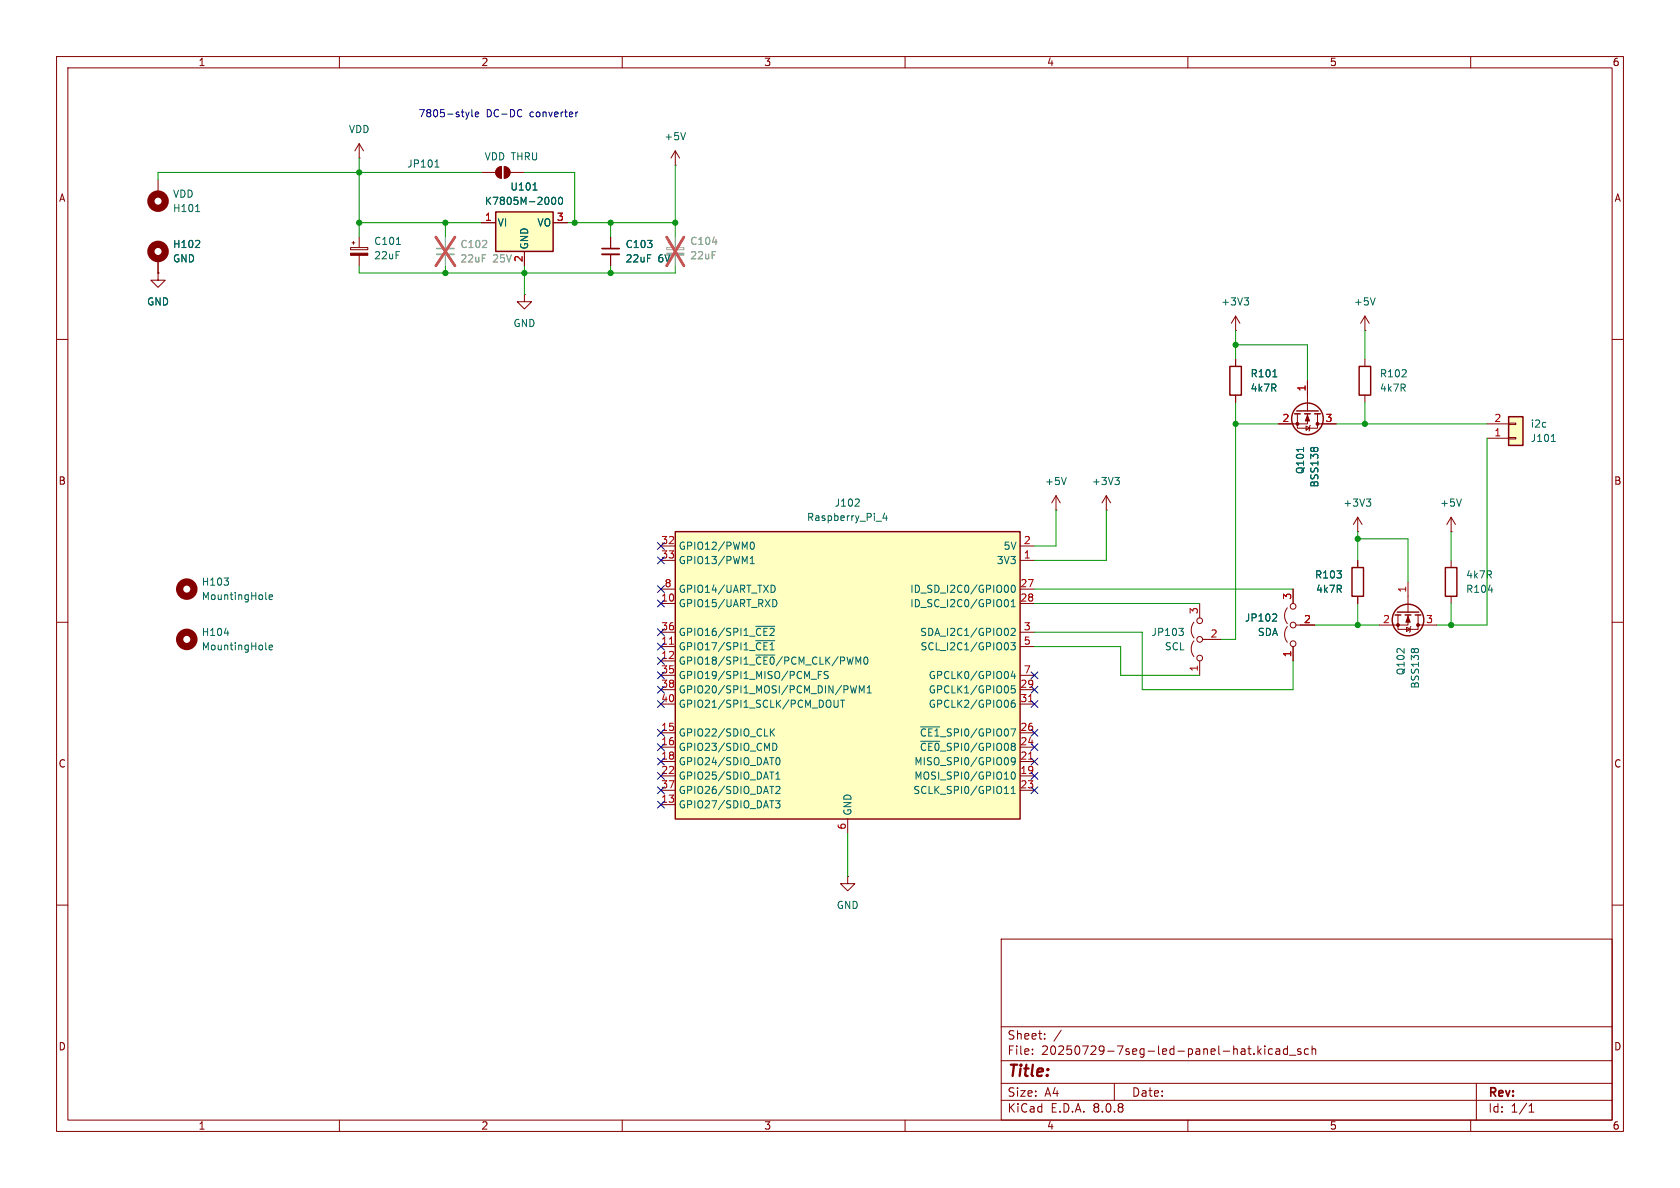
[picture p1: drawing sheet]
<svg xmlns="http://www.w3.org/2000/svg" width="297mm" height="210mm" viewBox="0 0 297 210" stroke-linecap="round" stroke-linejoin="round" font-family="sans-serif">
<g fill="none" stroke="#840000" stroke-width=".18">
<path d="M10 10h277v190h-277zM12 12h273v186h-273zM60 10v2M110 10v2M160 10v2M210 10v2M260 10v2M27.9 31.8v2.5M85.1 30.5h2.5M87.9 29.8l.7-.3v2a1.02 1.02 0 0 1-.9-.6 1.02 1.02 0 0 1 .2-1.1zM89.2 29.5a1.02 1.02 0 0 1 1 1 1.02 1.02 0 0 1-1 1zM90.2 30.5h2.5"/>
<path d="M10 60h2M285 60h2M240 99.1v1.2M10 110h2M240 105.4v1.3M285 110h2M10 160h2M177 166h108v32h-108zM285 160h2M60 198v2M110 198v2M160 198v2"/>
<path d="M177 194.5h108M177 191.5h108M177 187.5h108M177 181.5h108M182.5 186.3v.1M182.5 185.5v.1M184.7 183.6v.1M184.7 182.8v.1M187.6 182.1l-1.3 2M197 191.5v3M210 198v2M222.4 184.9v1.5"/>
<path d="M222.5 185.8l.5 .6M223 185.4l-.6 .6M223.6 184.9v.1M223.6 185.4v1M225 185.5l-.5-.1-.3 .3v.4l.2 .2h.6M225.6 185.5h.6v.9M226.2 185.8h-.5a.29 .29 0 0 0-.2 .3 .29 .29 0 0 0 .2 .3l.5-.1M227.6 185.5l-.4-.1-.3 .3v.4l.1 .2h.6M227.6 184.9v1.5M228 186.5h1.1M230 185.5l-.4-.1-.2 .2 .1 .2 .5 .2v.3h-.6M231.3 185.5l-.4-.1-.3 .3v.4l.1 .2h.6"/>
<path d="M232 185.5l.2-.1 .3 .1 .1 .9M232 184.9v1.5M260 198v2M261 191.5v6.5M270.3 196.6h.9M270.3 195.5l.4-.4v1.5"/>
</g>
<path d="M239 100.3h2v5.1h-2z" fill="none" stroke="#840000" stroke-width=".25"/>
<g fill="none" stroke="#840000" stroke-width="1.3">
<circle cx="27.9" cy="35.6" r="1.27"/>
<circle cx="33" cy="104.1" r="1.27"/>
</g>
<path d="M34.6 37.4h.7M76.9 29.5h.7M77.1 28.4l.2-.1v1.2M39.6 102.2h.8l-.4 .5M40.3 102.8v.5M47 105.8l.2 .2M47.6 105.6l.6-.2-.1-.2-.3-.1-.2 .2v.6h.5" fill="none" stroke="#006464" stroke-width=".18"/>
<g fill="#840000" stroke="#840000" stroke-width=".18">
<path d="M87.9 29.8l.7-.3v2a1.02 1.02 0 0 1-.9-.6 1.02 1.02 0 0 1 .2-1.1z"/>
<path d="M89.2 29.5a1.02 1.02 0 0 1 1 1 1.02 1.02 0 0 1-1 1z"/>
</g>
<path d="M87.6 37.5h10.2v7h-10.2z" fill="#ffffc2"/>
<g fill="none" stroke="#840000" stroke-width=".25">
<path d="M87.6 37.5h10.2v7h-10.2zM217.4 64.8h2.1v5.1h-2.1zM228.9 73.2h1M229.2 72.6h3.8M230.6 73.2h1M232.4 73.2h1"/>
<circle cx="231.1" cy="74" r="2.79"/>
</g>
<g fill="none" stroke="#840000" stroke-width=".18">
<path d="M85.1 39.4h2.5M97.8 39.4h2.5M119.4 29.2h.1M119.4 26.7l-.8 1.2M119.4 26.7v2.5M119.4 26.7l.7 1.2M92.7 52.1v1.2h1.3l-1.3 1.3-1.3-1.3h1.3M92.7 52.1h.1M92.7 44.5v2.5M107.9 41.9v2M107.9 45v2M218.4 58.4h.1"/>
<path d="M218.4 55.9l-.7 1.3M218.4 55.9v2.5M218.4 55.9l.8 1.3M218.4 63.5v1.3M218.4 69.9v1.2M229.4 73.2v2.5h3.5v-2.5M230.9 75.3l.6 .4-.6 .4zM231.1 73.2v1.7h-5M231.1 67.3v5.3M231.6 75.2l-.1 .1v.8l-.1 .1M232.9 74.9h3.3M256.5 94h.1"/>
<path d="M256.5 91.4l-.7 1.3M256.5 91.4v2.6M256.5 91.4l.8 1.3"/>
</g>
<path d="M94.2 33.6h.7M97.6 35l.2-.1a.68 .68 0 0 1 .5 .6 .68 .68 0 0 1-.5 .6l-.2-.1-.1-.3zM98.8 35l.2-.1a.68 .68 0 0 1 .5 .6 .68 .68 0 0 1-.5 .6l-.2-.1-.1-.3zM121.2 23.4l-.4 1.3M220 52.6h.7l-.4 .5M220.5 53.1l.2 .3v.3l-.2 .2M225 66.6h.7M230.4 79.1v.7M231.7 79.3l.3-.2 .3 .2 .2-.2h.2l.3 .2M258.4 88.2l-.5 1.3" fill="none" stroke="#006464" stroke-width=".18"/>
<path d="M106.4 45h3.1" fill="none" stroke="#840000" stroke-width=".33"/>
<path d="M106.4 43.9h3.1" fill="none" stroke="#840000" stroke-width=".3"/>
<path d="M117.9 44.8h3v.3h-3z" fill="#a1a1a1" stroke="#a1a1a1" stroke-width=".18"/>
<path d="M117.9 43.8h3v.3h-3zM118.1 42.9h.5M118.4 42.7v.5M119.4 41.9v1.9M119.4 45.1v1.9" fill="none" stroke="#a1a1a1" stroke-width=".18"/>
<path d="M126 42.8h.7" fill="none" stroke="#989898" stroke-width=".18"/>
<path d="M117.9 41.9l3 5.1M120.9 41.9l-3 5.1" fill="none" stroke="#e65255" stroke-width=".46"/>
<g fill="#840000" stroke="#840000" stroke-width=".18">
<path d="M231.1 73.4l.4 1h-.7z"/>
<circle cx="229.4" cy="74.9" r=".25"/>
<circle cx="232.9" cy="74.9" r=".25"/>
</g>
<path d="M266.7 73.7h2.5v5h-2.5z" fill="#ffffc2"/>
<g fill="none" stroke="#840000" stroke-width=".18">
<path d="M63.5 27.9h.1M63.5 25.4v2.5M63.5 25.4l-.8 1.3M63.5 25.4l.8 1.3M62 43.8h3v.3h-3zM62.2 42.9h.5M62.5 42.7v.5M63.5 41.9v1.9M63.5 45.1v1.9M241.3 58.4h.1M241.3 55.9l-.8 1.3M241.3 55.9v2.5"/>
<path d="M241.3 55.9l.8 1.3M241.3 63.5v1.3M241.3 69.9v1.2M262.9 77.5h3.8M262.9 74.9h3.8M266.7 74.8h1.3v.3h-1.3zM266.7 77.3h1.3v.3h-1.3zM186.7 90.2h.1M186.7 87.6l-.8 1.3M186.7 87.6v2.6M186.7 87.6l.8 1.3M195.6 90.2h.1"/>
<path d="M195.6 87.6l-.8 1.3M195.6 87.6v2.6M195.6 87.6l.7 1.3M256.5 99.1v1.2M211.1 113.3a2.26 2.26 0 0 0 0 2.8M211.1 110a2.26 2.26 0 0 0 0 2.8M212.1 106.7v2.5M212.1 116.8v2.6M212.6 113h3.3M247.1 108.7v2.6h3.6v-2.6M248.7 110.9l.6 .4-.6 .3zM248.9 108.7v1.8h-5.1"/>
<path d="M248.9 102.9v5.3M249.4 110.7l-.1 .2v.7l-.1 .2M250.7 110.5h3.3M256.5 105.4v1.3M149.9 154.9v1.3h1.2l-1.2 1.3-1.3-1.3h1.3M149.9 154.9h.1"/>
<circle cx="212.1" cy="113" r=".51"/>
<circle cx="212.1" cy="116.3" r=".51"/>
<circle cx="212.1" cy="109.7" r=".51"/>
</g>
<g fill="none" stroke="#840000" stroke-width=".25">
<path d="M240.3 64.8h2v5.1h-2zM266.7 73.7h2.5v5h-2.5zM246.6 108.7h1M247 108.2h3.8M248.4 108.7h1M250.2 108.7h1M255.5 100.3h2.1v5.1h-2.1z"/>
<circle cx="248.9" cy="109.6" r="2.79"/>
</g>
<path d="M70.1 43.2h.7M243.1 52.6l-.4 1.3M274.2 78h.8M188.5 84.4l-.4 1.3M197.1 84.4h.8l-.4 .5M197.6 84.9l.3 .2v.3l-.3 .3M208.4 111.1h.8l-.4 .5M209 111.6l.2 .2v.3l-.2 .2M249.5 114.9l.2-.2 .3 .2 .3-.2h.2l.3 .2M263.1 104.3h.8" fill="none" stroke="#006464" stroke-width=".18"/>
<g fill="#840000" stroke="#840000" stroke-width=".18">
<path d="M248.9 109l.4 1h-.8z"/>
<path d="M62 44.8h3v.3h-3z"/>
<circle cx="247.1" cy="110.5" r=".25"/>
<circle cx="250.7" cy="110.5" r=".25"/>
</g>
<path d="M77.2 45h3.1" fill="none" stroke="#a1a1a1" stroke-width=".33"/>
<path d="M77.2 43.9h3.1" fill="none" stroke="#a1a1a1" stroke-width=".3"/>
<path d="M78.7 41.9v2M78.7 45v2" fill="none" stroke="#a1a1a1" stroke-width=".18"/>
<path d="M77.1 41.9l3.3 5.1M80.4 41.9l-3.3 5.1" fill="none" stroke="#e65255" stroke-width=".46"/>
<path d="M119.4 94h60.9v50.8h-60.9z" fill="#ffffc2"/>
<path d="M119.4 94h60.9v50.8h-60.9z" fill="none" stroke="#840000" stroke-width=".25"/>
<g fill="none" stroke="#840000" stroke-width=".18">
<path d="M85.1 39.4h2.5M97.8 39.4h2.5M27.9 48.3v1.2h1.3l-1.3 1.3-1.2-1.3h1.2M27.9 48.3h.1M27.9 45.7v2.6M92.7 44.5v2.5M107.9 41.9v2M107.9 45v2M218.4 63.5v1.3M218.4 69.9v1.2M226.1 74.9h2.5M231.1 67.3v2.6"/>
<path d="M233.7 74.9h2.5M116.8 99.1h2.6M116.8 96.5h2.6M180.3 99.1h2.6M180.3 96.5h2.6M240 94h.1M240 91.4l-.7 1.3M240 91.4v2.6M240 99.1v1.2M240 91.4l.8 1.3M116.8 106.7h2.6M116.8 114.3h2.6"/>
<path d="M116.8 116.8h2.6M116.8 104.1h2.6M116.8 111.8h2.6M116.8 119.4h2.6M180.3 106.7h2.6M180.3 114.3h2.6M180.3 104.1h2.6M180.3 111.8h2.6M180.3 119.4h2.6M227.6 110.7a2.26 2.26 0 0 0 0 2.8M227.6 107.4a2.26 2.26 0 0 0 0 2.8M228.6 104.1v2.6"/>
<path d="M228.6 114.3v2.5M229.1 110.5h3.3M240 105.4v1.3M116.8 129.5h2.6M116.8 132.1h2.6M116.8 134.6h2.6M116.8 137.2h2.6M116.8 139.7h2.6M116.8 121.9h2.6M116.8 124.5h2.6M180.3 129.5h2.6M180.3 132.1h2.6"/>
<path d="M180.3 134.6h2.6M180.3 137.2h2.6M180.3 139.7h2.6M180.3 121.9h2.6M180.3 124.5h2.6M116.8 142.2h2.6M149.9 144.8v2.5"/>
<circle cx="228.6" cy="110.5" r=".51"/>
<circle cx="228.6" cy="113.8" r=".51"/>
<circle cx="228.6" cy="107.2" r=".51"/>
</g>
<g fill="none" stroke="#006464" stroke-width=".18">
<path d="M94.2 33.6h.7M97.6 35l.2-.1a.68 .68 0 0 1 .5 .6 .68 .68 0 0 1-.5 .6l-.2-.1-.1-.3zM98.8 35l.2-.1a.68 .68 0 0 1 .5 .6 .68 .68 0 0 1-.5 .6l-.2-.1-.1-.3zM34.5 43.8h.8M35.2 42.6v.4M225 66.6h.7M230.4 79.1v.7M231.7 79.3l.3-.2 .3 .2 .2-.2h.2l.3 .2M132.6 96.3l.1-.3 .2-.2a.68 .68 0 0 1 .5 .7 .68 .68 0 0 1-.5 .6l-.2-.1-.1-.4M132.6 99.6h.8M132.6 98.7l.4-.3v1.2M151.8 88.3l.1 .2v.3l-.8 .7h.8"/>
<path d="M154.9 92.1h.9M156.4 90.7l-.3 .9h.8M156.7 91.2v.8M241.5 88.2h.8l-.4 .5M242.1 88.7l.2 .2v.3l-.2 .3M39.7 111.9h.7M47 114.7l.2 .2M47.6 114.5l.6-.2-.1-.2-.3-.1-.2 .2v.6h.5M133.6 113.3h3.4M133.6 115.8h3.4M133.6 110.7h3.4M136.6 106a.64 .64 0 0 1 .8 .6 .64 .64 0 0 1-.8 .7"/>
<path d="M136.6 103.4a.68 .68 0 0 1 .4 .7 .68 .68 0 0 1-.4 .6M144.7 119.3h.4M145.3 118.7h-.6v1.3M146.4 118.8l-.5-.1-.1 .1v.4l.5 .2 .1 .3-.2 .3-.5-.1M152.8 116.3l.2-.2a.68 .68 0 0 1 .4 .7 .68 .68 0 0 1-.4 .6l-.2-.1-.1-.4zM177.9 106a.68 .68 0 0 1 .4 .6 .68 .68 0 0 1-.4 .7M178.2 103.6l.1 .3-.1 .7M178.2 113.9v.7M178.7 113.6h.8l-.4 .5 .3 .1v.6l-.2 .1-.5-.1M178.8 107.3h.7M178.8 111.2l.4-.1 .3 .3-.8 .9h.8M178.8 106.4l.3-.4v1.3"/>
<path d="M178.9 103.6l.2-.2a.68 .68 0 0 1 .4 .7 .68 .68 0 0 1-.4 .6l-.2-.1-.1-.4zM179.1 118.6l-.3 .9h.8M179.4 119.1v.9M225.5 108.5l.2 .3-.1 .3-.7 .7h.8M136.2 128.8v1.3M136.4 129.4l.5 .7M136.6 131.4a.64 .64 0 0 1 .8 .6 .64 .64 0 0 1-.8 .7M136.9 128.8l-.7 .8M137.2 139.1l.4-.1 .3 .4-.8 .9h.8M137.2 137.7h.7M137.2 136.8l.3-.3v1.2M137.3 134.1l.2-.2a.68 .68 0 0 1 .4 .7 .68 .68 0 0 1-.4 .6l-.2-.1-.1-.4z"/>
<path d="M143.4 120.1h1M147.4 123.8v1l.3 .2h.3l.2-.2v-1M148.6 123.8h.7M149 123.8v1.2M150.3 121.2l.3 1.3 .3-.9 .2 .9 .3-1.3M151.9 122.5v-1.3l.4 .9 .5-.9v1.3M153.3 122.5h.7M153.3 121.6l.4-.4v1.3M162.7 131h3.4M162.7 128.5h3.4M178.8 139.4l.3-.4v1.3M178.9 136.6l.2-.1a.68 .68 0 0 1 .4 .6 .68 .68 0 0 1-.4 .6l-.2-.1-.1-.3z"/>
<path d="M179.4 123.8h-.4a.86 .86 0 0 0 0 1.2l.4-.1 .1-.4-.3-.2h-.3l-.1 .2M179.4 121.2h-.6v.6l.1-.1 .5 .1 .1 .2-.1 .4-.2 .1-.4-.1M179.5 134.5l-.3 .2h-.3l-.1-.2 .1-.5 .3-.1 .2 .2a.84 .84 0 0 1-.3 1.1h-.2M137.1 141.5h.8l-.4 .5 .3 .2v.5l-.2 .1-.5-.1M177.6 140.3h.7M178.8 140.3h.7"/>
</g>
<path d="M118.4 113.9h.7M181.9 134.2h.7M181.9 124h.7" fill="none" stroke="#a90000" stroke-width=".18"/>
<g fill="none" stroke="#840000" stroke-width="1.3">
<circle cx="27.9" cy="44.4" r="1.27"/>
<circle cx="33" cy="113" r="1.27"/>
</g>
<path d="M82.3 19.8l.3 .8M82.9 19.8l-.3 .8M83.4 19.4v1.1l.2 .1M92 19.4l.3 .1M101.8 19.8v.8M102.2 19.8l-.4 .2M82.6 20.6l-.1 .4M84 20.2l.6-.1v-.2l-.4-.1-.2 .2 .1 .6h.5M92.3 20.5l-.3 .1" fill="none" stroke="#0000c2" stroke-width=".18"/>
<g fill="none" stroke="#009600" stroke-width=".18">
<path d="M63.5 27.9v14M63.5 39.4h21.6M78.7 39.4v2.5M85.1 30.5h-57.2v1.3M92.7 30.5h8.9v8.9M100.3 39.4h19.1M107.9 39.4v2.5M119.4 29.2v12.7M63.5 47v1.3h55.9v-1.3M78.7 47v1.3M92.7 47v5.1M107.9 47v1.3"/>
<path d="M218.4 58.4v5.1M241.3 58.4v5.1M218.4 71.1v41.9h-2.5M218.4 74.9h7.7M218.4 61h12.7v6.3M236.2 74.9h26.7M241.3 71.1v3.8M262.9 77.5v33h-8.9M186.7 90.2v6.3h-3.8M195.6 90.2v8.9h-12.7M240 94v5.1M240 95.3h8.9v7.6"/>
<path d="M256.5 94v5.1M182.9 111.8h19v10.1h26.7v-5.1M182.9 114.3h15.2v5.1h14M182.9 104.1h45.7M182.9 106.7h29.2M232.4 110.5h11.4M240 106.7v3.8M256.5 106.7v3.8M149.9 147.3v7.6"/>
</g>
<g fill="none" stroke="#000084" stroke-width=".18">
<path d="M116.2 98.5l1.2 1.2M116.2 95.9l1.2 1.2M117.4 98.5l-1.2 1.2M117.4 95.9l-1.2 1.2M116.2 103.5l1.2 1.2M116.2 106.1l1.2 1.2M116.2 118.8l1.2 1.2M116.2 116.2l1.2 1.2M116.2 111.2l1.2 1.2M116.2 113.7l1.2 1.2M117.4 103.5l-1.2 1.2M117.4 106.1l-1.2 1.2"/>
<path d="M117.4 118.8l-1.2 1.2M117.4 116.2l-1.2 1.2M117.4 111.2l-1.2 1.2M117.4 113.7l-1.2 1.2M182.3 118.8l1.2 1.2M183.5 118.8l-1.2 1.2M116.2 128.9l1.2 1.2M116.2 131.5l1.2 1.2M116.2 123.9l1.2 1.2M116.2 136.6l1.2 1.2M116.2 134l1.2 1.2M116.2 139.1l1.2 1.2"/>
<path d="M116.2 121.3l1.2 1.2M117.4 128.9l-1.2 1.2M117.4 131.5l-1.2 1.2M117.4 123.9l-1.2 1.2M117.4 136.6l-1.2 1.2M117.4 134l-1.2 1.2M117.4 139.1l-1.2 1.2M117.4 121.3l-1.2 1.2M182.3 131.5l1.2 1.2M182.3 136.6l1.2 1.2M182.3 139.1l1.2 1.2M182.3 134l1.2 1.2"/>
<path d="M182.3 123.9l1.2 1.2M182.3 121.3l1.2 1.2M182.3 128.9l1.2 1.2M183.5 131.5l-1.2 1.2M183.5 136.6l-1.2 1.2M183.5 139.1l-1.2 1.2M183.5 134l-1.2 1.2M183.5 123.9l-1.2 1.2M183.5 121.3l-1.2 1.2M183.5 128.9l-1.2 1.2M116.2 141.6l1.2 1.2M117.4 141.6l-1.2 1.2"/>
</g>
<path d="M78.7 41.9v2M78.7 45v2M119.4 41.9v1.9M119.4 45.1v1.9" fill="none" stroke="#a1a1a1" stroke-width=".18"/>
<path d="M77.1 41.9l3.3 5.1M80.4 41.9l-3.3 5.1M117.9 41.9l3 5.1M120.9 41.9l-3 5.1" fill="none" stroke="#e65255" stroke-width=".46"/>
<path d="M126 42.8h.7" fill="none" stroke="#989898" stroke-width=".18"/>
<g fill="#009600" stroke="#009600" stroke-width=".18">
<circle cx="119.4" cy="39.4" r=".46"/>
<circle cx="101.6" cy="39.4" r=".46"/>
<circle cx="107.9" cy="39.4" r=".46"/>
<circle cx="92.7" cy="48.3" r=".46"/>
<circle cx="107.9" cy="48.3" r=".46"/>
<circle cx="78.7" cy="48.3" r=".46"/>
<circle cx="78.7" cy="39.4" r=".46"/>
<circle cx="63.5" cy="39.4" r=".46"/>
<circle cx="63.5" cy="30.5" r=".46"/>
<circle cx="218.4" cy="74.9" r=".46"/>
<circle cx="256.5" cy="110.5" r=".46"/>
<circle cx="240" cy="95.3" r=".46"/>
<circle cx="241.3" cy="74.9" r=".46"/>
<circle cx="218.4" cy="61" r=".46"/>
<circle cx="240" cy="110.5" r=".46"/>
</g>
<text font-size="2.8" fill="#840000" x="178" y="190.9">Title:</text>
<g font-size="2.1" fill="#840000">
<text x="178" y="184">Sheet:</text>
<text x="178" y="186.7">File:</text>
<text x="184.1" y="186.7">20250729-7seg-led-panel-hat.kicad_sch</text>
<text x="178" y="196.9">KiCad</text>
<text x="178" y="194.1">Size:</text>
<text x="184.7" y="194.1">A4</text>
<text x="185.7" y="196.9">E.D.A.</text>
<text x="193.3" y="196.9">8.0.8</text>
<text x="200" y="194.1">Date:</text>
<text x="263" y="194.3">Rev:</text>
<text x="263" y="196.9">Id:</text>
<text x="267.1" y="196.9">1/1</text>
</g>
<g font-size="1.8" fill="#840000">
<text x="35" y="11.9">1</text>
<text x="85" y="11.9">2</text>
<text x="135" y="11.9">3</text>
<text x="185" y="11.9">4</text>
<text x="235" y="11.9">5</text>
<text x="285" y="11.9">6</text>
<text x="10.3" y="35.9">A</text>
<text x="285.3" y="35.9">A</text>
<text x="10.3" y="85.9">B</text>
<text x="285.3" y="85.9">B</text>
<text x="10.3" y="135.9">C</text>
<text x="285.3" y="135.9">C</text>
<text x="10.3" y="185.9">D</text>
<text x="285.3" y="185.9">D</text>
<text x="35" y="199.9">1</text>
<text x="85" y="199.9">2</text>
<text x="135" y="199.9">3</text>
<text x="185" y="199.9">4</text>
<text x="235" y="199.9">5</text>
<text x="285" y="199.9">6</text>
</g>
<g font-size="1.8" fill="#006464">
<text x="61.6" y="23.7">VDD</text>
<text x="71.9" y="29.8">JP101</text>
<text x="85.6" y="28.5">VDD THRU</text>
<text x="117.3" y="25">+5V</text>
<text x="30.5" y="35.2">VDD</text>
<text x="90.1" y="33.9">U101</text>
<text x="30.5" y="37.7">H101</text>
<text x="85.6" y="36.4">K7805M-2000</text>
<text x="87.9" y="40.2">VI</text>
<text x="94.9" y="40.2">VO</text>
<text x="30.5" y="46.6">GND</text>
<text x="30.5" y="44">H102</text>
<text x="66" y="43.5">C101</text>
<text x="66" y="46">22uF</text>
<text x="93.6" y="44.2" transform="rotate(-90 93.6 44.2)">GND</text>
<text x="110.5" y="44">C103</text>
<text x="110.5" y="46.6">22uF</text>
<text x="116.3" y="46.6">6V</text>
<text x="25.9" y="54.2">GND</text>
<text x="90.7" y="58">GND</text>
<text x="215.8" y="54.2">+3V3</text>
<text x="239.3" y="54.2">+5V</text>
<text x="221" y="66.9">R101</text>
<text x="221" y="69.4">4k7R</text>
<text x="243.8" y="66.9">R102</text>
<text x="243.8" y="69.4">4k7R</text>
<text x="270.5" y="75.8">i2c</text>
<text x="230.7" y="83.9" transform="rotate(-90 230.7 83.9)">Q101</text>
<text x="270.5" y="78.3">J101</text>
<text x="147.5" y="89.8">J102</text>
<text x="184.7" y="86">+5V</text>
<text x="192.9" y="86">+3V3</text>
<text x="233.3" y="86.3" transform="rotate(-90 233.3 86.3)">BSS138</text>
<text x="237.4" y="89.8">+3V3</text>
<text x="254.5" y="89.8">+5V</text>
<text x="142.6" y="92.3">Raspberry_Pi_4</text>
<text x="119.9" y="97.4">GPIO12/PWM0</text>
<text x="119.9" y="99.9">GPIO13/PWM1</text>
<text x="176.1" y="99.9">3V3</text>
<text x="177.3" y="97.4">5V</text>
<text x="35.6" y="103.7">H103</text>
<text x="35.6" y="106.3">MountingHole</text>
<text x="119.9" y="107.5">GPIO15/UART_RXD</text>
<text x="119.9" y="105">GPIO14/UART_TXD</text>
<text x="160.8" y="105">ID_SD_I2C0/GPIO00</text>
<text x="160.8" y="107.5">ID_SC_I2C0/GPIO01</text>
<text x="232.4" y="102.5">R103</text>
<text x="232.6" y="105">4k7R</text>
<text x="259.1" y="105">R104</text>
<text x="259.1" y="102.5">4k7R</text>
<text x="35.6" y="112.6">H104</text>
<text x="119.9" y="112.6">GPIO16/SPI1_~{CE2}</text>
<text x="162.6" y="112.6">SDA_I2C1/GPIO02</text>
<text x="203.5" y="112.6">JP103</text>
<text x="220" y="110.1">JP102</text>
<text x="222.3" y="112.6">SDA</text>
<text x="35.6" y="115.2">MountingHole</text>
<text x="119.9" y="115.2">GPIO17/SPI1_~{CE1}</text>
<text x="119.9" y="117.7">GPIO18/SPI1_~{CE0}/PCM_CLK/PWM0</text>
<text x="162.6" y="115.2">SCL_I2C1/GPIO03</text>
<text x="205.8" y="115.2">SCL</text>
<text x="248.5" y="119.5" transform="rotate(-90 248.5 119.5)">Q102</text>
<text x="119.9" y="120.2">GPIO19/SPI1_MISO/PCM_FS</text>
<text x="119.9" y="122.8">GPIO20/SPI1_MOSI/PCM_DIN/PWM1</text>
<text x="119.9" y="125.3">GPIO21/SPI1_SCLK/PCM_DOUT</text>
<text x="164.1" y="122.8">GPCLK1/GPIO05</text>
<text x="164.1" y="125.3">GPCLK2/GPIO06</text>
<text x="164.1" y="120.2">GPCLK0/GPIO04</text>
<text x="251.1" y="121.8" transform="rotate(-90 251.1 121.8)">BSS138</text>
<text x="119.9" y="130.4">GPIO22/SDIO_CLK</text>
<text x="162.5" y="130.4">~{CE1}_SPI0/GPIO07</text>
<text x="119.9" y="132.9">GPIO23/SDIO_CMD</text>
<text x="119.9" y="135.5">GPIO24/SDIO_DAT0</text>
<text x="161.5" y="135.5">MISO_SPI0/GPIO09</text>
<text x="162.5" y="132.9">~{CE0}_SPI0/GPIO08</text>
<text x="119.9" y="143.1">GPIO27/SDIO_DAT3</text>
<text x="119.9" y="138">GPIO25/SDIO_DAT1</text>
<text x="119.9" y="140.6">GPIO26/SDIO_DAT2</text>
<text x="161.4" y="140.6">SCLK_SPI0/GPIO11</text>
<text x="161.5" y="138">MOSI_SPI0/GPIO10</text>
<text x="150.7" y="144.3" transform="rotate(-90 150.7 144.3)">GND</text>
<text x="147.8" y="160.9">GND</text>
</g>
<g font-size="1.8" fill="#0000c2">
<text x="73.9" y="20.9">7805-style</text>
<text x="85.9" y="20.9">DC-DC</text>
<text x="93.8" y="20.9">converter</text>
</g>
<g font-size="1.8" fill="#a90000">
<text x="85.7" y="39.1">1</text>
<text x="98.4" y="39.1">3</text>
<text x="92.5" y="46.4" transform="rotate(-90 92.5 46.4)">2</text>
<text x="230.9" y="69.3" transform="rotate(-90 230.9 69.3)">1</text>
<text x="226.6" y="74.7">2</text>
<text x="234.2" y="74.7">3</text>
<text x="264.1" y="77.2">1</text>
<text x="264.1" y="74.7">2</text>
<text x="116.8" y="96.3">32</text>
<text x="116.8" y="98.8">33</text>
<text x="180.9" y="98.8">1</text>
<text x="180.9" y="96.3">2</text>
<text x="116.8" y="106.4">10</text>
<text x="117.4" y="103.9">8</text>
<text x="180.3" y="103.9">27</text>
<text x="180.3" y="106.4">28</text>
<text x="228.3" y="106.1" transform="rotate(-90 228.3 106.1)">3</text>
<text x="248.7" y="104.8" transform="rotate(-90 248.7 104.8)">1</text>
<text x="116.8" y="111.5">36</text>
<text x="180.9" y="111.5">3</text>
<text x="211.8" y="108.7" transform="rotate(-90 211.8 108.7)">3</text>
<text x="213.9" y="112.8">2</text>
<text x="230.4" y="110.2">2</text>
<text x="244.4" y="110.2">2</text>
<text x="252" y="110.2">3</text>
<text x="116.8" y="114">11</text>
<text x="116.8" y="116.6">12</text>
<text x="116.8" y="119.1">35</text>
<text x="180.9" y="114">5</text>
<text x="180.9" y="119.1">7</text>
<text x="211.8" y="118.8" transform="rotate(-90 211.8 118.8)">1</text>
<text x="228.3" y="116.3" transform="rotate(-90 228.3 116.3)">1</text>
<text x="116.8" y="121.7">38</text>
<text x="116.8" y="124.2">40</text>
<text x="180.3" y="121.7">29</text>
<text x="180.3" y="124.2">31</text>
<text x="116.8" y="129.3">15</text>
<text x="116.8" y="131.8">16</text>
<text x="180.3" y="131.8">24</text>
<text x="180.3" y="129.3">26</text>
<text x="116.8" y="134.4">18</text>
<text x="116.8" y="136.9">22</text>
<text x="180.3" y="136.9">19</text>
<text x="180.3" y="134.4">21</text>
<text x="116.8" y="142">13</text>
<text x="116.8" y="139.4">37</text>
<text x="180.3" y="139.4">23</text>
<text x="149.6" y="146.8" transform="rotate(-90 149.6 146.8)">6</text>
</g>
<g font-size="1.8" fill="#989898">
<text x="81.3" y="44">C102</text>
<text x="81.3" y="46.6">22uF</text>
<text x="87.1" y="46.6">25V</text>
<text x="121.9" y="43.5">C104</text>
<text x="121.9" y="46">22uF</text>
</g>
</svg>
